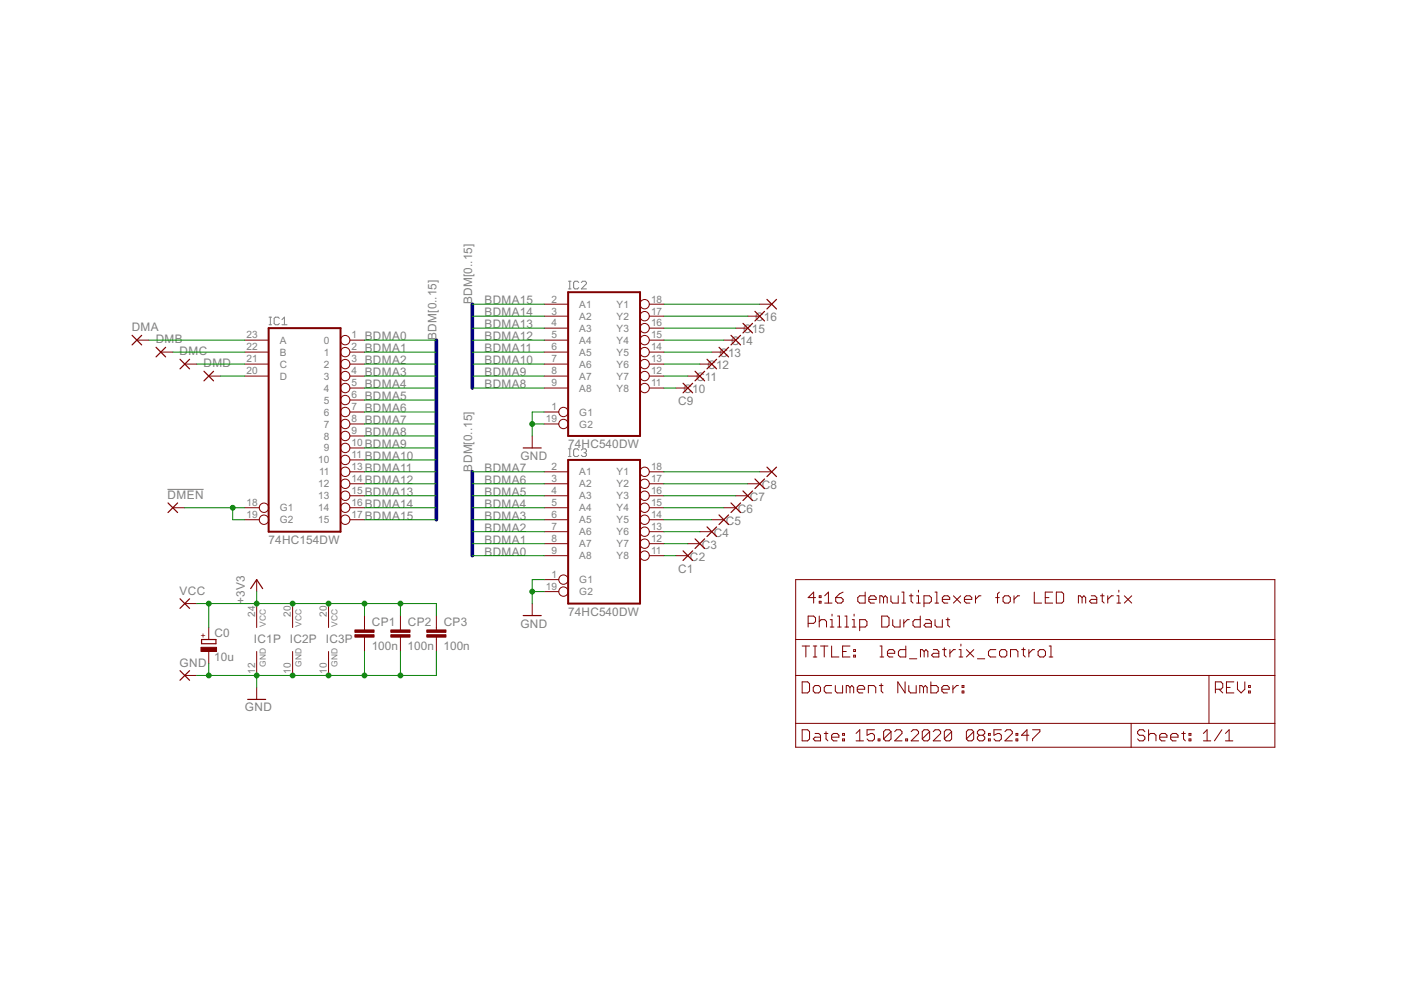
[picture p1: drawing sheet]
<svg xmlns="http://www.w3.org/2000/svg" width="297mm" height="210mm" viewBox="0 0 297 210" stroke-linecap="round" stroke-linejoin="round" font-family="sans-serif">
<g fill="none" stroke="#808080" stroke-width=".21">
<path d="M120.5 59.6h.6M120.8 59.6v1.7M122.7 59.9l-.3-.3h-.5l-.3 .3v1.1l.3 .3h.5l.3-.3M123.3 59.9l.2-.3h.6l.2 .3v.3l-1 1.1h1M57 68.9h.6M57 67.2h.6M57.3 67.2v1.7M59.2 67.5l-.3-.3h-.5l-.3 .3v1.1l.3 .3h.5l.3-.3M59.8 68.9h1.1M59.8 67.8l.5-.6v1.7M120.5 61.3h.6M120.5 96.8h.6"/>
<path d="M120.5 95.2h.6M120.8 95.2v1.6M122.7 95.4l-.3-.2h-.5l-.3 .2v1.1l.3 .3h.5l.3-.3M123.3 95.4l.2-.2h.6l.2 .2v.3l-.2 .3M123.8 96h.3M124.1 96l.2 .2v.3l-.2 .3h-.6l-.2-.3M35.5 103.8h7.7"/>
</g>
<g fill="none" stroke="#800000" stroke-width=".21">
<path d="M29 72.1h2.6M34.1 74.7h2.5M39.2 77.2h2.5M44.3 79.7h2.5M51.9 72.1h5.1M51.9 74.7h5.1M51.9 77.2h5.1M51.9 79.7h5.1M74.2 72.1h3.1M74.2 74.7h3.1M74.2 77.2h3.1M74.2 79.7h3.1"/>
<path d="M115.4 72.1h5.1M115.4 74.7h5.1M115.4 77.2h5.1M115.4 79.7h5.1M115.4 64.5h5.1M115.4 67h5.1M115.4 69.6h5.1M137.7 72.1h3.1M137.7 74.7h3.1M137.7 77.2h3.1M137.7 79.7h3.1M137.7 64.5h3.1"/>
<path d="M137.7 67h3.1M137.7 69.6h3.1M145.8 79.7h2.6M148.4 77.2h2.5M150.9 74.7h2.6M153.5 72.1h2.5M156 69.6h2.5M158.5 67h2.6M161.1 64.5h2.5M74.2 82.3h3.1M74.2 84.8h3.1M74.2 87.4h3.1"/>
<path d="M74.2 89.9h3.1M74.2 92.4h3.1M74.2 95h3.1M74.2 97.5h3.1M112.8 92.4v2.6M115.4 82.3h5.1M115.4 87.4h3.1M115.4 89.9h3.1M137.7 82.3h3.1M143.3 82.3h2.5M36.6 107.7h2.6M51.9 107.7h3.1"/>
<path d="M51.9 110.2h3.1M74.2 100h3.1M74.2 102.6h3.1M74.2 105.1h3.1M74.2 107.7h3.1M74.2 110.2h3.1M115.4 100h5.1M115.4 102.6h5.1M115.4 105.1h5.1M115.4 107.7h5.1M115.4 110.2h5.1M115.4 112.7h5.1"/>
<path d="M115.4 115.3h5.1M115.4 117.8h5.1M137.7 100h3.1M137.7 102.6h3.1M137.7 105.1h3.1M137.7 107.7h3.1M137.7 110.2h3.1M137.7 112.7h3.1M137.7 115.3h3.1M137.7 117.8h3.1M143.3 117.8h2.5M145.8 115.3h2.6"/>
<path d="M148.4 112.7h2.5M150.9 110.2h2.6M153.5 107.7h2.5M156 105.1h2.5M158.5 102.6h2.6M161.1 100h2.5M39.2 128h2.5M44.3 133.1v2.5M44.3 138.1v2.6M54.4 122.9v2.5M54.4 128v5.1M54.4 138.1v5.1"/>
<path d="M62 128v5.1M62 138.1v5.1M69.7 128v5.1M69.7 138.1v5.1M77.3 130.5v3.1M77.3 135.1v3M84.9 130.5v3.1M84.9 135.1v3M92.5 130.5v3.1M92.5 135.1v3M112.8 128v2.5M115.4 122.9h3.1"/>
<path d="M115.4 125.4h3.1M168.7 122.9h101.6v35.5h-101.6zM168.7 135.6h101.6M170.1 137h1.5M170.9 137v2.3M171.3 132.2h1.2l.4-.4v-.8l-.4-.4h-1.2v2.3M172.4 137h.8M172.4 139.3h.8M172.8 137v2.3M172.9 126.7h-1.6l1.2-1.2v2.4M173.7 126.3h.4v.4h-.4zM173.7 127.5h.4v.4h-.4z"/>
<path d="M173.7 130.6v2.3M173.7 131.8l.4-.4h.8l.3 .4v1.1M174 137h1.5M174.8 137v2.3M174.9 127.9h1.5M174.9 126.3l.7-.8v2.4M176 131.4h.4v1.5M176 132.9h.8M176.3 137v2.3h1.6M176.4 130.2v.4M177.2 126.7h1.2l.4 .4v.4l-.4 .4h-.8l-.4-.4zM177.6 130.6h.4v2.3"/>
<path d="M177.6 132.9h.8M178.6 138.1h.8M178.8 125.5l-.8 .4-.8 .8M179.1 130.6h.4v2.3M179.1 132.9h.8M180.2 137h-1.6v2.3h1.6M180.7 131.4h.4v1.5M180.7 132.9h.8M181 138.9h.4v.4h-.4zM181 137.7h.4v.4h-.4zM181.1 130.2v.4M182.3 132.9h1.1l.4-.3v-.8l-.4-.4h-1.1v2.3"/>
<path d="M183.4 125.5v2.4h-1.1l-.4-.4v-.8l.4-.4h1.1M184.2 127.1h1.6v-.4l-.4-.4h-.8l-.4 .4v.8l.4 .4h.8M186.6 137h.4v2.3M186.6 139.3h.8M186.9 130.6h1.2l.4 .4v1.6l-.4 .3h-1.2zM187.3 126.7l-.4-.4h-.4v1.6M187.3 126.7v1.2M187.3 126.7l.4-.4 .4 .4v1.2M188.2 138.5h1.5v-.4l-.4-.4h-.8l-.3 .4v.8l.3 .4h.8M188.9 126.3v1.2l.4 .4h1.1v-1.6M189.3 131.4v1.2l.4 .3h1.1v-1.5M191.2 127.9h.8"/>
<path d="M191.2 125.5h.4v2.4M191.6 131.4v1.5M192 137v2.3h-1.1l-.4-.4v-.8l.4-.4h1.1M192.8 126.3h.8M192.8 131.4h-.4l-.8 .8M192.8 139.7h1.6M193.2 125.9v1.6l.4 .4M194.3 126.3h.4v1.6M194.3 127.9h.8M194.7 125.1v.4M195.1 130.6v2.3h-1.1l-.4-.3v-.8l.4-.4h1.1M195.9 127.9h1.2l.4-.4v-.8l-.4-.4h-1.2v2.4"/>
<path d="M195.9 138.1l-.4-.4h-.3v1.6M195.9 138.1v1.2M195.9 138.1l.4-.4 .4 .4v1.2M196.3 131.4h.8l.4 .4v1.1h-1.2l-.4-.3 .4-.4h1.2M197.9 137.7h.8l.4 .4v1.2h-1.2l-.4-.4 .4-.4h1.2M198.2 127.9h.8M198.2 125.5h.4v2.4M198.2 131.4v1.2l.4 .3h1.2v-1.5M199.8 127.1h1.6v-.4l-.4-.4h-.8l-.4 .4v.8l.4 .4h.8M199.8 137.7h.8M200.2 137.4v1.5l.4 .4M200.6 131.4h.8"/>
<path d="M201 131v1.6l.4 .3M201.4 137.7v1.6M202.1 126.3l1.6 1.6M202.6 137.7h-.4l-.8 .8M203.3 139.3h.8M203.3 137.7h.4v1.6M203.7 126.3l-1.6 1.6M203.7 136.6v.4M204.5 127.1h1.5v-.4l-.4-.4h-.7l-.4 .4v.8l.4 .4h.7M204.9 137.7l1.6 1.6M206.5 137.7l-1.6 1.6M206.8 126.3v1.6"/>
<path d="M207.2 139.7h1.6M208 126.3h-.4l-.8 .8M211.1 126.7h.8M211.1 137.7h-1.1l-.4 .4v.8l.4 .4h1.1M211.9 125.5l-.4 .4v2M212.3 137.7h.8l.4 .4v.8l-.4 .4h-.8l-.4-.4v-.8zM213 126.3h.8l.4 .4v.8l-.4 .4h-.8l-.3-.4v-.8zM214.2 139.3v-1.6h1.2l.4 .4v1.2M215 126.3v1.6M216.2 126.3h-.4l-.8 .8M216.6 137.7h.8M217 137.4v1.5l.4 .4"/>
<path d="M218.1 137.7v1.6M219.3 125.5v2.4h1.5M219.3 137.7h-.4l-.8 .8M220.1 138.1l.4-.4h.8l.4 .4v.8l-.4 .4h-.8l-.4-.4zM221.6 126.7h.8M222.4 137h.4v2.3M222.4 139.3h.8M223.2 125.5h-1.6v2.4h1.6M224 125.5h1.1l.4 .4v1.6l-.4 .4h-1.1zM229.4 126.7l-.4-.4h-.4v1.6M229.4 126.7v1.2M229.4 126.7l.4-.4 .4 .4v1.2"/>
<path d="M231.4 126.3h.7l.4 .4v1.2h-1.1l-.4-.4 .4-.4h1.1M233.3 126.3h.8M233.7 125.9v1.6l.4 .4M234.9 126.3v1.6M236.1 126.3h-.5l-.7 .8M236.8 126.3h.4v1.6M236.8 127.9h.8M237.2 125.1v.4M238.4 126.3l1.5 1.6M239.9 126.3l-1.5 1.6M39.2 143.2h2.5M54.4 145.8v2.5"/>
<path d="M168.7 143.2h101.6M168.7 153.4h101.6M170.1 144.6h1.1l.4 .4v1.5l-.4 .4h-1.1zM170.1 154.7h1.1l.4 .4v1.6l-.4 .4h-1.1zM172.8 155.5h.8l.4 .4v1.2h-1.2l-.4-.4 .4-.4h1.2M172.8 145.4h.8l.4 .4v.7l-.4 .4h-.8l-.4-.4v-.7zM174.8 155.5h.7M175.1 155.1v1.6l.4 .4M176.3 156.3h1.6v-.4l-.4-.4h-.8l-.4 .4v.8l.4 .4h.8M176.3 145.4h-1.2l-.3 .4v.7l.3 .4h1.2M177.1 145.4v1.1l.4 .4h1.1v-1.5M178.6 156.7h.4v.4h-.4z"/>
<path d="M178.6 155.5h.4v.4h-.4zM180.2 145.8l-.4-.4h-.4v1.5M180.2 145.8l.4-.4 .4 .4v1.1M180.2 145.8v1.1M181.5 155.5l.8-.8v2.4M181.5 157.1h1.6M181.8 146.1h1.5v-.3l-.4-.4h-.7l-.4 .4v.7l.4 .4h.7M184.1 146.9v-1.5h1.2l.4 .4v1.1M185.4 154.7h-1.6v1.2l.8-.4h.4l.4 .4v.8l-.4 .4h-.8l-.4-.4M186.2 156.7h.4v.4h-.4zM186.4 145.4h.8M186.8 145v1.5l.4 .4"/>
<path d="M188.9 155.1v1.6l-.4 .4h-.8l-.4-.4M188.9 155.1l-.4-.4h-.8l-.4 .4v1.6M188.9 155.1l-1.6 1.6M189.7 155.1l.4-.4h.8l.3 .4v.4l-1.5 1.6h1.5M191.9 144.6v2.3l-1.5-2.3v2.3M192 156.7h.4v.4h-.4zM192.7 145.4v1.1l.4 .4h1.1v-1.5M193.2 155.1l.4-.4h.8l.4 .4v.4l-1.6 1.6h1.6M195.8 145.8l-.4-.4h-.4v1.5M195.8 145.8v1.1M195.8 145.8l.4-.4 .4 .4v1.1M197.1 155.1v1.6l-.4 .4h-.8l-.4-.4"/>
<path d="M197.1 155.1l-.4-.4h-.8l-.4 .4v1.6M197.1 155.1l-1.6 1.6M197.4 144.6v2.3h1.1l.4-.4v-.7l-.4-.4h-1.1M197.9 155.1l.4-.4h.8l.3 .4v.4l-1.5 1.6h1.5M199.7 146.1h1.6v-.3l-.4-.4h-.8l-.4 .4v.7l.4 .4h.8M201.8 155.1v1.6l-.4 .4h-.8l-.4-.4M201.8 155.1l-.4-.4h-.8l-.4 .4v1.6M201.8 155.1l-1.6 1.6M202 145.4v1.5M203.2 145.4h-.4l-.8 .7M204 146.5h.4v.4h-.4zM204 145.4h.4v.4h-.4z"/>
<path d="M206.4 155.1v1.6l-.3 .4h-.8l-.4-.4M206.4 155.1l-.3-.4h-.8l-.4 .4v1.6M206.4 155.1l-1.5 1.6M207.6 155.9l-.4 .4v.4l.4 .4h.8l.4-.4v-.4l-.4-.4M207.6 155.9l-.4-.4v-.4l.4-.4h.8l.4 .4v.4l-.4 .4M207.6 155.9h.8M209.6 156.7h.4v.4h-.4zM209.6 155.5h.4v.4h-.4zM212.3 154.7h-1.6v1.2l.8-.4h.4l.4 .4v.8l-.4 .4h-.8l-.4-.4M213.1 155.1l.4-.4h.7l.4 .4v.4l-1.5 1.6h1.5M215.4 156.7h.4v.4h-.4zM215.4 155.5h.4v.4h-.4z"/>
<path d="M218.1 155.9h-1.5l1.1-1.2v2.4M218.9 154.7h1.6v.4l-1.6 1.6v.4M239.8 153.4v5M242.7 155.1l-.3-.4h-.8l-.4 .4v.4l.4 .4h.8l.3 .4v.4l-.3 .4h-.8l-.4-.4M243.5 155.9l.4-.4h.8l.4 .4v1.2M243.5 154.7v2.4M245.9 156.3h1.5v-.4l-.4-.4h-.7l-.4 .4v.8l.4 .4h.7M248.2 156.3h1.6v-.4l-.4-.4h-.8l-.4 .4v.8l.4 .4h.8M250.5 155.5h.8M250.9 155.1v1.6l.4 .4M252.1 156.7h.4v.4h-.4zM252.1 155.5h.4v.4h-.4z"/>
<path d="M255.1 157.1h1.6M255.1 155.5l.8-.8v2.4M256.3 143.2v10.2M257.7 146.1h1.2l.3-.3v-.8l-.3-.4h-1.2v2.3M258.5 146.1l.7 .8M259.1 154.7l-1.6 2.4M259.8 157.1h1.6M259.8 155.5l.8-.8v2.4M260 145.8h.8M261.6 144.6h-1.6v2.3h1.6M262.4 144.6v1.5l.7 .8 .8-.8v-1.5M264.7 146.5h.4v.4h-.4z"/>
<path d="M264.7 145.4h.4v.4h-.4z"/>
<circle cx="73.2" cy="74.7" r=".99"/>
<circle cx="73.2" cy="79.7" r=".99"/>
<circle cx="73.2" cy="77.2" r=".99"/>
<circle cx="73.2" cy="72.1" r=".99"/>
<circle cx="136.7" cy="67" r=".99"/>
<circle cx="136.7" cy="72.1" r=".99"/>
<circle cx="136.7" cy="69.6" r=".99"/>
<circle cx="136.7" cy="77.2" r=".99"/>
<circle cx="136.7" cy="74.7" r=".99"/>
<circle cx="136.7" cy="64.5" r=".99"/>
<circle cx="136.7" cy="79.7" r=".99"/>
<circle cx="73.2" cy="87.4" r=".99"/>
<circle cx="73.2" cy="89.9" r=".99"/>
<circle cx="73.2" cy="95" r=".99"/>
<circle cx="73.2" cy="92.4" r=".99"/>
<circle cx="73.2" cy="97.5" r=".99"/>
<circle cx="73.2" cy="82.3" r=".99"/>
<circle cx="73.2" cy="84.8" r=".99"/>
<circle cx="119.5" cy="87.4" r=".99"/>
<circle cx="119.5" cy="89.9" r=".99"/>
<circle cx="136.7" cy="82.3" r=".99"/>
<circle cx="56" cy="110.2" r=".99"/>
<circle cx="56" cy="107.7" r=".99"/>
<circle cx="73.2" cy="107.7" r=".99"/>
<circle cx="73.2" cy="100" r=".99"/>
<circle cx="73.2" cy="105.1" r=".99"/>
<circle cx="73.2" cy="102.6" r=".99"/>
<circle cx="73.2" cy="110.2" r=".99"/>
<circle cx="136.7" cy="115.3" r=".99"/>
<circle cx="136.7" cy="110.2" r=".99"/>
<circle cx="136.7" cy="107.7" r=".99"/>
<circle cx="136.7" cy="105.1" r=".99"/>
<circle cx="136.7" cy="102.6" r=".99"/>
<circle cx="136.7" cy="117.8" r=".99"/>
<circle cx="136.7" cy="100" r=".99"/>
<circle cx="136.7" cy="112.7" r=".99"/>
<circle cx="119.5" cy="122.9" r=".99"/>
<circle cx="119.5" cy="125.4" r=".99"/>
</g>
<path d="M57 69.6h15.2v43.1h-15.2zM120.5 62h15.2v30.4h-15.2zM120.5 97.5h15.2v30.5h-15.2z" fill="none" stroke="#800000" stroke-width=".42"/>
<g fill="none" stroke="#800000" stroke-width=".25">
<path d="M28 71.1l2 2M30 71.1l-2 2M33.1 73.6l2 2.1M35.1 73.6l-2 2.1M38.2 76.2l2 2M40.2 76.2l-2 2M43.2 78.7l2.1 2.1M45.3 78.7l-2.1 2.1M147.4 78.7l2 2.1M149.4 78.7l-2 2.1M149.9 76.2l2 2M151.9 76.2l-2 2"/>
<path d="M152.4 73.6l2.1 2.1M154.5 73.6l-2.1 2.1M155 71.1l2 2M157 71.1l-2 2M157.5 68.6l2.1 2M159.6 68.6l-2.1 2M160.1 66l2 2.1M162.1 66l-2 2.1M162.6 63.5l2 2M164.6 63.5l-2 2M110.9 95h3.8M144.8 81.3l2.1 2"/>
<path d="M146.9 81.3l-2.1 2M162.6 99l2 2M164.6 99l-2 2M35.6 106.6l2.1 2.1M37.7 106.6l-2.1 2.1M144.8 116.8l2.1 2M146.9 116.8l-2.1 2M147.4 114.3l2 2M149.4 114.3l-2 2M149.9 111.7l2 2M151.9 111.7l-2 2M152.4 109.2l2.1 2"/>
<path d="M154.5 109.2l-2.1 2M155 106.6l2 2.1M157 106.6l-2 2.1M157.5 104.1l2.1 2M159.6 104.1l-2.1 2M160.1 101.6l2 2M162.1 101.6l-2 2M38.2 127l2 2M40.2 127l-2 2M42.7 135.6h3.1v.9h-3.1zM53.1 124.8l1.3-1.9 1.3 1.9M110.9 130.5h3.8"/>
<path d="M38.2 142.2l2 2M40.2 142.2l-2 2M52.5 148.3h3.8"/>
</g>
<g fill="#800000" stroke="#800000" stroke-width=".21">
<path d="M75.2 134.6h4.1v.5h-4.1z"/>
<path d="M75.2 133.6h4.1v.5h-4.1z"/>
<path d="M82.9 134.6h4v.5h-4z"/>
<path d="M82.9 133.6h4v.5h-4z"/>
<path d="M90.5 134.6h4.1v.5h-4.1z"/>
<path d="M90.5 133.6h4.1v.5h-4.1z"/>
<path d="M42.6 137.2h3.3v.9h-3.3z"/>
</g>
<path d="M92.5 72.1v38.1M100.1 64.5v17.8M100.1 100v17.8" fill="none" stroke="#000080" stroke-width=".76"/>
<g fill="none" stroke="#008000" stroke-width=".21">
<path d="M31.6 72.1h20.3M36.6 74.7h15.3M41.7 77.2h10.2M46.8 79.7h5.1M77.3 72.1h15.2M77.3 74.7h15.2M77.3 77.2h15.2M77.3 79.7h15.2M100.1 72.1h15.3M100.1 74.7h15.3M100.1 77.2h15.3M100.1 79.7h15.3"/>
<path d="M100.1 69.6h15.3M100.1 67h15.3M100.1 64.5h15.3M140.8 72.1h12.7M140.8 74.7h10.1M140.8 77.2h7.6M140.8 79.7h5M140.8 69.6h15.2M140.8 67h17.7M140.8 64.5h20.3M77.3 82.3h15.2M77.3 84.8h15.2"/>
<path d="M77.3 87.4h15.2M77.3 89.9h15.2M77.3 92.4h15.2M77.3 95h15.2M77.3 97.5h15.2M100.1 82.3h15.3M112.8 89.9h2.6M115.4 87.4h-2.6v5M140.8 82.3h2.5M39.2 107.7h12.7M49.3 107.7v2.5h2.6M77.3 110.2h15.2"/>
<path d="M77.3 107.7h15.2M77.3 105.1h15.2M77.3 102.6h15.2M77.3 100h15.2M100.1 117.8h15.3M100.1 115.3h15.3M100.1 112.7h15.3M100.1 110.2h15.3M100.1 107.7h15.3M100.1 105.1h15.3M100.1 102.6h15.3M100.1 100h15.3"/>
<path d="M140.8 117.8h2.5M140.8 115.3h5M140.8 112.7h7.6M140.8 110.2h10.1M140.8 107.7h12.7M140.8 105.1h15.2M140.8 102.6h17.7M140.8 100h20.3M41.7 128h50.8v2.5M44.3 128v5.1M54.4 125.4v2.6M77.3 128v2.5"/>
<path d="M77.3 138.1v5.1M84.9 128v2.5M84.9 138.1v5.1M92.5 138.1v5.1h-50.8M112.8 125.4h2.6M115.4 122.9h-2.6v5.1M44.3 140.7v2.5M54.4 143.2v2.6"/>
</g>
<g fill="#008000" stroke="#008000" stroke-width=".21">
<circle cx="49.3" cy="107.7" r=".51"/>
<circle cx="112.8" cy="89.9" r=".51"/>
<circle cx="112.8" cy="125.4" r=".51"/>
<circle cx="54.4" cy="143.2" r=".51"/>
<circle cx="62" cy="143.2" r=".51"/>
<circle cx="69.7" cy="143.2" r=".51"/>
<circle cx="77.3" cy="143.2" r=".51"/>
<circle cx="84.9" cy="143.2" r=".51"/>
<circle cx="44.3" cy="143.2" r=".51"/>
<circle cx="54.4" cy="128" r=".51"/>
<circle cx="62" cy="128" r=".51"/>
<circle cx="69.7" cy="128" r=".51"/>
<circle cx="77.3" cy="128" r=".51"/>
<circle cx="84.9" cy="128" r=".51"/>
<circle cx="44.3" cy="128" r=".51"/>
</g>
<g font-size="2.8" fill="#808080">
<text x="100.1" y="64.5" transform="rotate(-90 100.1 64.5)">BDM[0..15]</text>
<text x="102.7" y="64.5">BDMA15</text>
<text x="27.9" y="70.3">DMA</text>
<text x="102.7" y="69.6">BDMA13</text>
<text x="102.7" y="67">BDMA14</text>
<text x="157.6" y="70.7">C15</text>
<text x="160.1" y="68.1">C16</text>
<text x="33" y="72.8">DMB</text>
<text x="38.1" y="75.3">DMC</text>
<text x="43.2" y="77.9">DMD</text>
<text x="77.3" y="72.1">BDMA0</text>
<text x="77.3" y="74.7">BDMA1</text>
<text x="77.3" y="77.2">BDMA2</text>
<text x="92.5" y="72.1" transform="rotate(-90 92.5 72.1)">BDM[0..15]</text>
<text x="102.7" y="77.2">BDMA10</text>
<text x="102.7" y="74.7">BDMA11</text>
<text x="102.7" y="72.1">BDMA12</text>
<text x="152.5" y="75.7">C13</text>
<text x="155.1" y="73.2">C14</text>
<text x="77.3" y="79.7">BDMA3</text>
<text x="77.3" y="82.3">BDMA4</text>
<text x="102.7" y="82.3">BDMA8</text>
<text x="102.7" y="79.7">BDMA9</text>
<text x="144.9" y="83.4">C10</text>
<text x="147.6" y="80.8">C11</text>
<text x="150" y="78.3">C12</text>
<text x="77.3" y="84.8">BDMA5</text>
<text x="77.3" y="87.3">BDMA6</text>
<text x="77.3" y="89.9">BDMA7</text>
<text x="143.8" y="85.9">C9</text>
<text x="77.3" y="92.4">BDMA8</text>
<text x="77.3" y="95">BDMA9</text>
<text x="120.5" y="95">74HC540DW</text>
<text x="77.3" y="97.5">BDMA10</text>
<text x="77.3" y="100">BDMA11</text>
<text x="100.1" y="100" transform="rotate(-90 100.1 100)">BDM[0..15]</text>
<text x="102.7" y="100">BDMA7</text>
<text x="110.3" y="97.5">GND</text>
<text x="35.5" y="105.8">DMEN</text>
<text x="77.3" y="102.6">BDMA12</text>
<text x="77.3" y="105.1">BDMA13</text>
<text x="77.3" y="107.7">BDMA14</text>
<text x="102.7" y="107.7">BDMA4</text>
<text x="102.7" y="105.1">BDMA5</text>
<text x="102.7" y="102.6">BDMA6</text>
<text x="159" y="106.2">C7</text>
<text x="161.5" y="103.7">C8</text>
<text x="77.3" y="110.2">BDMA15</text>
<text x="102.7" y="112.7">BDMA2</text>
<text x="102.7" y="110.2">BDMA3</text>
<text x="151.4" y="113.8">C4</text>
<text x="153.9" y="111.3">C5</text>
<text x="156.5" y="108.8">C6</text>
<text x="57" y="115.3">74HC154DW</text>
<text x="102.7" y="117.8">BDMA0</text>
<text x="102.7" y="115.3">BDMA1</text>
<text x="146.3" y="118.9">C2</text>
<text x="148.8" y="116.4">C3</text>
<text x="143.8" y="121.4">C1</text>
<text x="38.1" y="126.1">VCC</text>
<text x="51.9" y="128" transform="rotate(-90 51.9 128)">+3V3</text>
<text x="120.5" y="130.5">74HC540DW</text>
<text x="45.5" y="135.1">C0</text>
<text x="53.8" y="136.2">IC1P IC2P IC3P</text>
<text x="78.8" y="137.7">100n</text>
<text x="78.8" y="132.7">CP1</text>
<text x="86.4" y="137.7">100n</text>
<text x="86.5" y="132.7">CP2</text>
<text x="94" y="137.7">100n</text>
<text x="94.1" y="132.7">CP3</text>
<text x="110.3" y="133.1">GND</text>
<text x="38.1" y="141.4">GND</text>
<text x="45.4" y="140.2">10u</text>
<text x="51.9" y="150.8">GND</text>
</g>
<g font-size="2.4" fill="#808080">
<text x="116.9" y="64.1">2</text>
<text x="122.8" y="65.3">A1</text>
<text x="130.7" y="65.3">Y1</text>
<text x="138" y="64.1">18</text>
<text x="52.3" y="71.8">23</text>
<text x="74.5" y="71.8">1</text>
<text x="116.9" y="66.7">3</text>
<text x="116.9" y="69.2">4</text>
<text x="116.9" y="71.8">5</text>
<text x="122.8" y="67.8">A2</text>
<text x="122.8" y="70.3">A3</text>
<text x="130.7" y="70.3">Y3</text>
<text x="130.7" y="67.8">Y2</text>
<text x="138" y="71.8">15</text>
<text x="138" y="69.2">16</text>
<text x="138" y="66.7">17</text>
<text x="52.3" y="76.8">21</text>
<text x="52.3" y="74.3">22</text>
<text x="59.3" y="78">C</text>
<text x="59.3" y="75.4">B</text>
<text x="59.3" y="72.9">A</text>
<text x="68.7" y="72.9">0</text>
<text x="68.7" y="75.4">1</text>
<text x="68.7" y="78">2</text>
<text x="74.5" y="74.3">2</text>
<text x="74.5" y="76.8">3</text>
<text x="116.9" y="74.3">6</text>
<text x="116.9" y="76.8">7</text>
<text x="122.8" y="72.9">A4</text>
<text x="122.8" y="75.4">A5</text>
<text x="122.8" y="78">A6</text>
<text x="130.7" y="78">Y6</text>
<text x="130.7" y="75.4">Y5</text>
<text x="130.7" y="72.9">Y4</text>
<text x="138" y="76.8">13</text>
<text x="138" y="74.3">14</text>
<text x="52.3" y="79.4">20</text>
<text x="59.3" y="80.5">D</text>
<text x="68.7" y="80.5">3</text>
<text x="68.7" y="83">4</text>
<text x="74.5" y="79.4">4</text>
<text x="74.5" y="81.9">5</text>
<text x="116.9" y="79.4">8</text>
<text x="116.9" y="81.9">9</text>
<text x="122.8" y="80.5">A7</text>
<text x="122.8" y="83">A8</text>
<text x="130.7" y="83">Y8</text>
<text x="130.7" y="80.5">Y7</text>
<text x="138" y="81.9">11</text>
<text x="138" y="79.4">12</text>
<text x="68.7" y="85.6">5</text>
<text x="68.7" y="88.1">6</text>
<text x="74.5" y="84.5">6</text>
<text x="74.5" y="87">7</text>
<text x="74.5" y="89.5">8</text>
<text x="115.7" y="89.5">19</text>
<text x="116.9" y="87">1</text>
<text x="122.8" y="88.1">G1</text>
<text x="68.7" y="90.7">7</text>
<text x="68.7" y="93.2">8</text>
<text x="68.7" y="95.7">9</text>
<text x="74.5" y="92.1">9</text>
<text x="74.5" y="94.6">10</text>
<text x="122.8" y="90.6">G2</text>
<text x="67.5" y="98.3">10</text>
<text x="67.6" y="100.8">11</text>
<text x="74.5" y="97.1">11</text>
<text x="74.5" y="99.7">13</text>
<text x="116.9" y="99.7">2</text>
<text x="122.8" y="100.8">A1</text>
<text x="130.7" y="100.8">Y1</text>
<text x="138" y="99.7">18</text>
<text x="52.3" y="107.3">18</text>
<text x="67.5" y="103.3">12</text>
<text x="67.5" y="105.9">13</text>
<text x="74.5" y="102.2">14</text>
<text x="74.5" y="104.8">15</text>
<text x="74.5" y="107.3">16</text>
<text x="116.9" y="102.2">3</text>
<text x="116.9" y="104.8">4</text>
<text x="116.9" y="107.3">5</text>
<text x="122.8" y="103.3">A2</text>
<text x="122.8" y="105.9">A3</text>
<text x="130.7" y="105.9">Y3</text>
<text x="130.7" y="103.3">Y2</text>
<text x="138" y="107.3">15</text>
<text x="138" y="104.8">16</text>
<text x="138" y="102.2">17</text>
<text x="52.3" y="109.8">19</text>
<text x="59.3" y="108.4">G1</text>
<text x="59.3" y="111">G2</text>
<text x="67.5" y="108.4">14</text>
<text x="67.5" y="111">15</text>
<text x="74.5" y="109.8">17</text>
<text x="116.9" y="109.8">6</text>
<text x="116.9" y="112.4">7</text>
<text x="122.8" y="108.4">A4</text>
<text x="122.8" y="111">A5</text>
<text x="122.8" y="113.5">A6</text>
<text x="130.7" y="113.5">Y6</text>
<text x="130.7" y="111">Y5</text>
<text x="130.7" y="108.4">Y4</text>
<text x="138" y="112.4">13</text>
<text x="138" y="109.8">14</text>
<text x="116.9" y="114.9">8</text>
<text x="116.9" y="117.5">9</text>
<text x="122.8" y="116">A7</text>
<text x="122.8" y="118.6">A8</text>
<text x="130.7" y="118.6">Y8</text>
<text x="130.7" y="116">Y7</text>
<text x="138" y="117.5">11</text>
<text x="138" y="114.9">12</text>
<text x="115.7" y="125.1">19</text>
<text x="116.9" y="122.5">1</text>
<text x="122.8" y="123.7">G1</text>
<text x="54.1" y="130.7" transform="rotate(-90 54.1 130.7)">24</text>
<text x="61.7" y="130.7" transform="rotate(-90 61.7 130.7)">20</text>
<text x="69.3" y="130.7" transform="rotate(-90 69.3 130.7)">20</text>
<text x="122.8" y="126.2">G2</text>
<text x="54.1" y="142.8" transform="rotate(-90 54.1 142.8)">12</text>
<text x="61.7" y="142.8" transform="rotate(-90 61.7 142.8)">10</text>
<text x="69.3" y="142.8" transform="rotate(-90 69.3 142.8)">10</text>
</g>
<text font-size="2" fill="#800000" x="43.7" y="135.2" transform="rotate(-90 43.7 135.2)">+</text>
<g font-size="2" fill="#808080">
<text x="56.3" y="133" transform="rotate(-90 56.3 133)">VCC</text>
<text x="63.9" y="133" transform="rotate(-90 63.9 133)">VCC</text>
<text x="71.6" y="133" transform="rotate(-90 71.6 133)">VCC</text>
<text x="56.3" y="141.4" transform="rotate(-90 56.3 141.4)">GND</text>
<text x="63.9" y="141.4" transform="rotate(-90 63.9 141.4)">GND</text>
<text x="71.6" y="141.4" transform="rotate(-90 71.6 141.4)">GND</text>
</g>
</svg>
